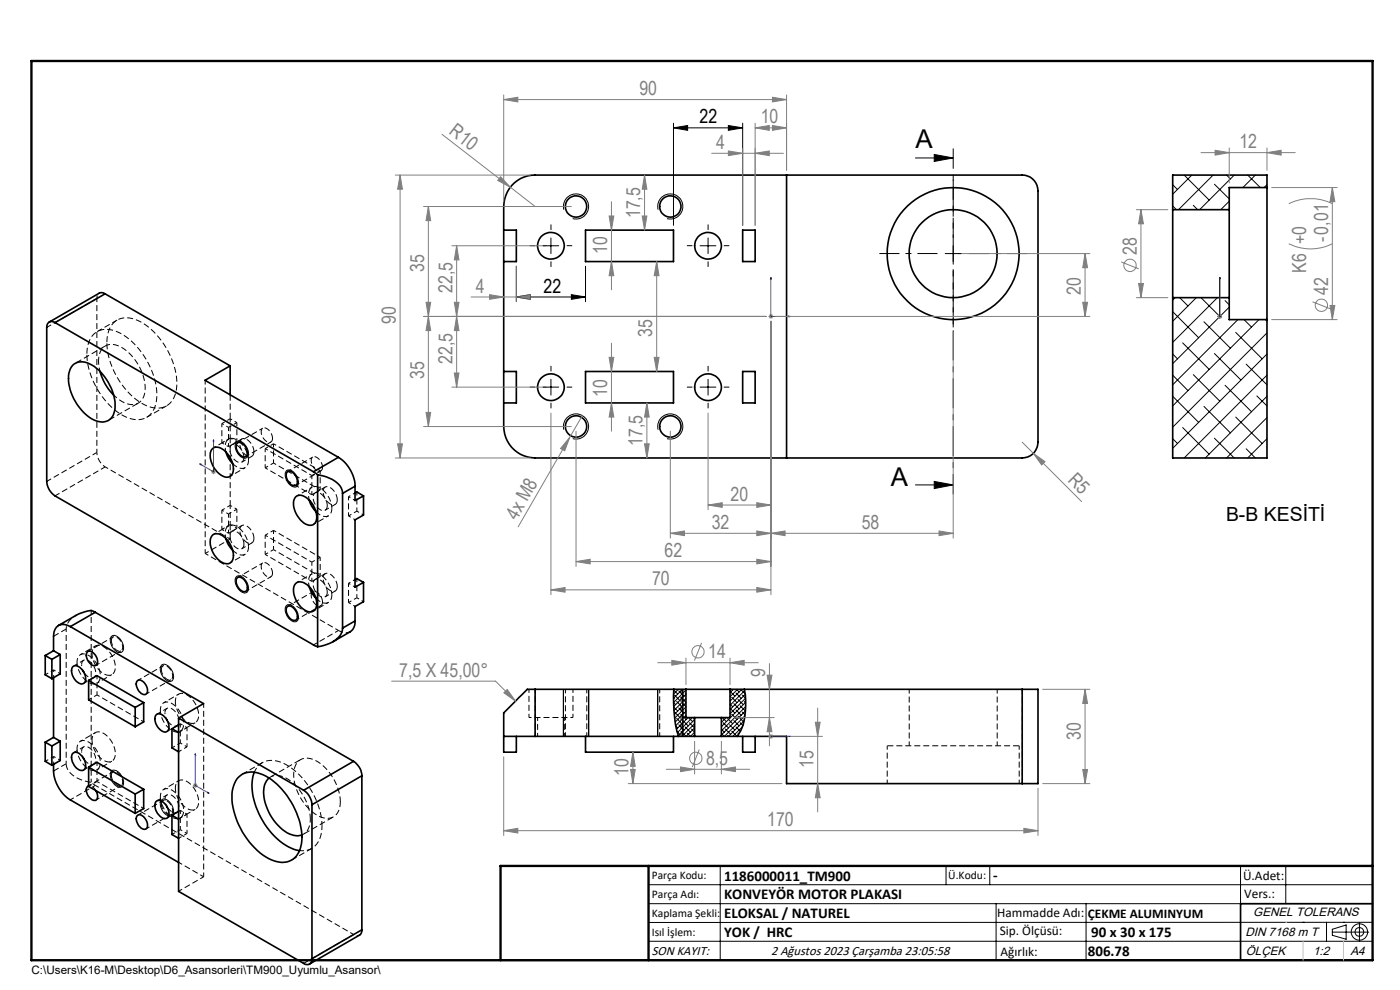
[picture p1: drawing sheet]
<svg xmlns="http://www.w3.org/2000/svg" width="297mm" height="210mm" viewBox="0 0 297 210" stroke-linecap="round" stroke-linejoin="round" font-family="sans-serif">
<path d="M74.3 134l-1.2 .2-1.3-.5M192.9 146.2v12M211.6 158.2v-12M68.3 175.2a16.1 16.1 0 0 0-8.3-13.4 4.2 4.2 0 0 0-5.9 1.8l-.1 .2" fill="none" stroke="#000" stroke-width=".21" stroke-dasharray="1.3 .6" stroke-dashoffset=".3" stroke-linecap="butt"/>
<g fill="none" stroke="#000" stroke-width=".21" stroke-dasharray="1.3 .6" stroke-dashoffset=".4" stroke-linecap="butt">
<path d="M20.9 76.6a3.1 3.1 0 0 1 2.6-3.5 7.2 7.2 0 0 1 5.5 3.7 8.7 8.7 0 0 1 1.4 7.5 2.77 2.77 0 0 1-4.1 1.1l-.9-.6-1.3-1M51.3 93.1l-2.1 1.2M51.3 98l2.1-1.2M52.2 96.8l5.3-3M52.7 97.6a5 5 0 0 0-3.4-4.6 1.51 1.51 0 0 0-1.5 1.9l.1 .9M55.8 90.8l-5.3 3.1M66.4 96.9l-5.3 3.1M43.5 117.4l5.3-3.1M43.5 117.4v-36.7M51.3 111.5l-2.1 1.2M51.3 116.4l2.1-1.2M52.7 116a5 5 0 0 0-3.4-4.6 1.51 1.51 0 0 0-1.5 1.9l.1 .9"/>
<path d="M55.8 119.4l-5.3 3.1M62.8 103l5.3-3.1M69 103.3l-2.1 1.2M69 108.2l2.1-1.2M70.4 107.8a5 5 0 0 0-3.4-4.6 1.51 1.51 0 0 0-1.5 2l.1 .8M19.5 138.6a1.56 1.56 0 0 1 .9-1.7 1.56 1.56 0 0 1 1.9 .5 4.7 4.7 0 0 1 1.9 5.3 1.65 1.65 0 0 1-2.6-.1 5.5 5.5 0 0 1-2.1-4M24 135.1l-5.3 3.1M52.2 125.4l5.3-3.1M62.8 131.5l5.3-3M66.4 125.5l-5.3 3.1M69 121.7l-2.1 1.2M69 126.6l2.1-1.2"/>
<path d="M70.4 126.2a5 5 0 0 0-3.4-4.6 1.51 1.51 0 0 0-1.5 1.9l.1 .9M71.8 133.7l-5.3 3.1M16.3 140.5a1.56 1.56 0 0 1 .9-1.7 1.56 1.56 0 0 1 1.9 .4 4.7 4.7 0 0 1 1.9 5.3 1.65 1.65 0 0 1-2.6 0 5.5 5.5 0 0 1-2.1-4M16.3 158.8a1.56 1.56 0 0 1 .9-1.6 1.56 1.56 0 0 1 1.9 .4 4.7 4.7 0 0 1 1.9 5.3 1.65 1.65 0 0 1-2.6-.1 5.5 5.5 0 0 1-2.1-4M17.8 140.1l-2.2 1.2M17.8 158.4l-2.2 1.3M17.8 145l2.1-1.3M19.5 157a1.56 1.56 0 0 1 .9-1.7 1.56 1.56 0 0 1 1.9 .4 4.7 4.7 0 0 1 1.9 5.3 1.65 1.65 0 0 1-2.6 0 5.5 5.5 0 0 1-2.1-4M20.4 141.1l5.3-3M31 147.2l5.3-3M34 150.7a1.56 1.56 0 0 1 .9-1.7 1.56 1.56 0 0 1 1.8 .4 4.7 4.7 0 0 1 2 5.3 1.65 1.65 0 0 1-2.6 0 5.5 5.5 0 0 1-2.1-4M34.6 141.2l-5.3 3.1"/>
<path d="M35.4 150.3l-2.1 1.2M35.4 155.2l2.2-1.3M37.2 148.8a1.56 1.56 0 0 1 .9-1.6 1.56 1.56 0 0 1 1.8 .4 4.7 4.7 0 0 1 2 5.3 1.65 1.65 0 0 1-2.7-.1 5.5 5.5 0 0 1-2-4M113.6 156.2v-10M120 146.2v10M124.5 156.2v-10M140 146.2v10M144.5 156.2v-10M188.2 158.2v8M14.9 169.7l5.3-3.1M17.8 163.3l2.1-1.2M20.2 166.6l54.8 31.6"/>
<path d="M20.4 169.7l5.3-3.1M24 163.7l-5.3 3.1M31 175.8l5.3-3M34 169a1.56 1.56 0 0 1 .9-1.6 1.56 1.56 0 0 1 1.8 .4 4.7 4.7 0 0 1 2 5.3 1.65 1.65 0 0 1-2.6-.1 5.5 5.5 0 0 1-2.1-4M34.6 169.8l-5.3 3.1M35.4 168.6l-2.1 1.3M35.4 173.5l2.2-1.2M37.2 167.2a1.56 1.56 0 0 1 .9-1.7 1.56 1.56 0 0 1 1.8 .4 4.7 4.7 0 0 1 2 5.3 1.65 1.65 0 0 1-2.7 0 5.5 5.5 0 0 1-2-4M216.2 166.2v-8M37.9 182.9l5.3 3.1M43.2 186l-5.3 3M43.2 186v-36.8"/>
<path d="M63.6 180.4a4 4 0 0 0 4.6-3.9l.1-1.3"/>
</g>
<path d="M24.8 67.9l-4.2 2.4M31.1 88.5l4.2-2.4M48.8 114.3v-3M11.4 135l2.6-1.6M14 162l-2.6 1.5M55.6 161.8l-4.2 2.4M65.8 173.7a10.5 10.5 0 0 0-5.9-9l-1.3-.2-.9 .1-.6 .4M72.2 170.1a10.5 10.5 0 0 0-5.9-9.1 2.8 2.8 0 0 0-4 2.8 10.5 10.5 0 0 0 5.9 9.6 2.8 2.8 0 0 0 4-2.8v-.5M61.9 182.4l4.2-2.4" fill="none" stroke="#000" stroke-width=".21" stroke-dasharray="1.3 .6" stroke-dashoffset=".1" stroke-linecap="butt"/>
<g fill="none" stroke="#000" stroke-width=".21" stroke-dasharray="1.3 .6" stroke-dashoffset=".5" stroke-linecap="butt">
<path d="M21.2 78.8l-.3-2.2M20.5 96v-32.7M47.1 93.9v-4.1M48.5 94.7v-4M48.8 92.9v-4.1M50.2 93.7v-4.1M56.3 95.2v4M58 94.1v4.1M47.1 112.3v-4.1M48.5 113.1v-4.1M48.8 111.3v-4.1M50.2 112.1v-4.1"/>
<path d="M56.3 113.5v4.1M58 112.5v4.1M66.2 105v-4.1M67.9 103.9v-4.1M73.9 105.4v4M75.7 104.3v4.1M66.2 123.3v-4.1M67.9 122.3v-4.1M71.8 133.7l-28.3-16.3M73.9 123.7v4.1M75.7 122.7v4.1M20.6 147.4v-4.1"/>
<path d="M38.3 157.6v-4.1M39.7 158.4v-4.1M112.2 146.2v6M114.1 152.2v4M119.7 156.2v-4M121.6 152.2v-6M19.3 166v-36.5M20.2 166.6l-.9-.6M20.6 165.8v-4.1M38.3 176v-4.1M39.7 176.8v-4.1M64.1 177.1a3.2 3.2 0 0 0 1.7-3.4"/>
</g>
<g fill="none" stroke="#000" stroke-width=".21" stroke-dasharray="1.3 .6" stroke-dashoffset=".2" stroke-linecap="butt">
<path d="M9.9 69.4l10.6-6.1M20.5 96l-10.6 6.1M49.4 98.4a1.99 1.99 0 0 0 2.9 .5l.3-.6 .1-.7M57.8 93a2.2 2.2 0 0 0-1.9-2.2 1.63 1.63 0 0 0 .2 2.4 .91 .91 0 0 0 .8 .6 .91 .91 0 0 0 .9-.5v-.3M68.4 99.1a2.2 2.2 0 0 0-1.9-2.2 1.63 1.63 0 0 0 .2 2.5 .91 .91 0 0 0 .8 .6 .91 .91 0 0 0 .9-.6v-.3M11.7 105.2l10.6-6.2M48.8 107.2v-14.3M49.4 116.7a1.99 1.99 0 0 0 2.9 .6l.3-.6 .1-.7M67.1 108.6a1.99 1.99 0 0 0 2.9 .5l.3-.6 .1-.7M23.6 135.9a.8 .8 0 0 1 .6-.9 .8 .8 0 0 1 .9 .4 1.99 1.99 0 0 1 .6 2.6 1.72 1.72 0 0 1-2-1.5l-.1-.6M57.8 121.6a2.2 2.2 0 0 0-1.9-2.2 1.63 1.63 0 0 0 .2 2.4 .91 .91 0 0 0 .8 .6 .91 .91 0 0 0 .9-.6v-.2M67.1 126.9a1.99 1.99 0 0 0 2.9 .6l.3-.6 .1-.7"/>
<path d="M68.4 127.7a2.2 2.2 0 0 0-1.9-2.2 1.63 1.63 0 0 0 .2 2.4 .91 .91 0 0 0 .8 .6 .91 .91 0 0 0 .9-.5v-.3M34.2 142a.8 .8 0 0 1 .6-.9 .8 .8 0 0 1 .9 .4 1.99 1.99 0 0 1 .6 2.6 1.72 1.72 0 0 1-2-1.5l-.1-.6M216.9 146.2v20M23.6 164.5a.8 .8 0 0 1 .6-.9 .8 .8 0 0 1 .9 .4 1.99 1.99 0 0 1 .6 2.6 1.72 1.72 0 0 1-2-1.5l-.1-.6M34.2 170.6a.8 .8 0 0 1 .6-.9 .8 .8 0 0 1 .9 .4 1.99 1.99 0 0 1 .6 2.6 1.72 1.72 0 0 1-2-1.5l-.1-.6M75 198.2l-10.6 6.2"/>
</g>
<g fill="none" stroke="#000" stroke-width=".21" stroke-dasharray="1.3 .6" stroke-dashoffset=".7" stroke-linecap="butt">
<path d="M20.5 63.3l.2-.6 .4-.5M22.3 99a3.9 3.9 0 0 1-1.8-3M48.5 93.1l-3.2 1.9M48.5 111.5l-3.2 1.9M48.8 101l3.2-1.8M48.8 119.4l3.2-1.8M66.2 103.3l-3.2 1.9M66.5 111.2l3.2-1.8M14 133.4a3.6 3.6 0 0 1 2.1-2.9M20.2 137l-3.1 1.9M66.2 121.7l-3.2 1.9M66.5 129.6l3.2-1.8"/>
<path d="M17.7 142.4l-.4-1.4M20.2 155.4l-3.1 1.8M20.6 144.9l3.1-1.8M35.4 152.6l-.4-1.4M37.9 147.2l-3.2 1.9M38.2 155.1l3.2-1.8M112.2 152.2h9.4M17.7 160.8l-.4-1.4M20.6 163.3l3.1-1.8M35.4 171l-.4-1.4M37.9 165.6l-3.2 1.8M38.2 173.5l3.2-1.8"/>
<path d="M76.3 198.4l-.7 .1-.6-.3"/>
</g>
<g fill="none" stroke="#000" stroke-width=".21" stroke-dasharray="1.3 .6" stroke-dashoffset=".8" stroke-linecap="butt">
<path d="M47.1 89.8l1.4 .9M48.5 94.7l-1.4-.8M48.8 88.8l1.4 .8M50.2 93.7l-1.4-.8M47.1 108.2l1.4 .8M48.5 113.1l-1.4-.8M48.8 107.2l1.4 .8M50.2 112.1l-1.4-.8M73.9 105.4l1.5-.9M73.9 105.4l1.5 .8M75.4 110.3l-1.5-.9M77.1 109.2l-1.4-.8"/>
<path d="M73.9 123.7l1.5-.8M73.9 123.7l1.5 .8M75.4 128.6l-1.5-.8M77.1 127.6l-1.4-.8M11.4 142.1v1.6M11.4 142.1l1.4 .8M38.3 157.6l1.4 .8M39.7 154.3l-1.4-.8M11.4 160.5l1.4 .8M11.4 160.5v1.6M38.3 176l1.4 .8M39.7 172.7l-1.4-.8"/>
</g>
<g fill="none" stroke="#000" stroke-width=".21" stroke-dasharray="1.3 .6" stroke-dashoffset=".6" stroke-linecap="butt">
<path d="M48.5 90.7l1.7-1.1M48.5 94.7l1.7-1M48.8 88.8l-1.7 1M48.8 92.9l-1.7 1M56.3 95.2l1.7-1.1M56.3 95.2l9.9 5.7M56.3 99.2l1.7-1M58 94.1l9.9 5.7M48.5 109l1.7-1M48.5 113.1l1.7-1M48.8 114.3l-26.5-15.3M48.8 107.2l-1.7 1"/>
<path d="M48.8 111.3l-1.7 1M56.3 113.5l1.7-1M56.3 113.5l9.9 5.7M56.3 117.6l1.7-1M58 112.5l9.9 5.7M66.2 100.9l1.7-1.1M66.2 105l1.7-1.1M66.2 105l-9.9-5.8M66.2 119.2l1.7-1M67.9 103.9l-9.9-5.7M73.9 109.4l1.8-1M14 133.4v28.6"/>
<path d="M66.2 123.3l1.7-1M66.2 123.3l-9.9-5.7M67.9 122.3l-9.9-5.7M73.9 127.8l1.8-1M9.6 143.1l1.8-1M20.6 147.4l9.9 5.7M20.6 147.4l-1.8 1M37.9 155.4l1.8-1.1M37.9 159.4l1.8-1M38.3 157.6l-1.8 1M9.6 161.5l1.8-1M20.6 165.8l9.9 5.7"/>
<path d="M20.6 165.8l-1.8 1M37.9 177.8l1.8-1M37.9 173.7l1.8-1M38.3 176l-1.8 1"/>
</g>
<path d="M18.8 166.7a1.64 1.64 0 0 1 1.5 1" fill="none" stroke="#000" stroke-width=".21" stroke-dasharray="1.3 .6" stroke-dashoffset="1" stroke-linecap="butt"/>
<path d="M48.8 88.8v-5.1M51.8 97a2.8 2.8 0 0 0-2.4-2.8 1.31 1.31 0 0 0-.5 1.9 2.39 2.39 0 0 0 2.3 2l.3-.3 .3-.8M53.9 95.8a.99 .99 0 0 1-.7 1.1 .99 .99 0 0 1-1.2-.5 2.69 2.69 0 0 1-.8-3.2 1.39 1.39 0 0 1 1.9 .6l.6 1 .2 1M51.8 115.4a2.8 2.8 0 0 0-2.4-2.8 1.31 1.31 0 0 0-.5 1.9 2.39 2.39 0 0 0 2.3 1.9l.3-.2 .3-.8M53.9 114.2a.99 .99 0 0 1-.7 1.1 .99 .99 0 0 1-1.2-.5 2.69 2.69 0 0 1-.8-3.2 1.39 1.39 0 0 1 1.9 .6l.6 1 .2 1M69.4 107.2a2.8 2.8 0 0 0-2.3-2.7 1.31 1.31 0 0 0-.5 1.9 2.39 2.39 0 0 0 2.3 1.9l.3-.3 .2-.8M71.5 106a.99 .99 0 0 1-.6 1.1 .99 .99 0 0 1-1.2-.4 2.69 2.69 0 0 1-.9-3.3 1.39 1.39 0 0 1 2 .6l.5 1 .2 1M69.4 125.6a2.8 2.8 0 0 0-2.3-2.8 1.31 1.31 0 0 0-.5 1.9 2.39 2.39 0 0 0 2.3 2l.3-.3 .2-.8M71.5 124.4a.99 .99 0 0 1-.6 1.1 .99 .99 0 0 1-1.2-.5 2.69 2.69 0 0 1-.9-3.2 1.39 1.39 0 0 1 2 .6l.5 1 .2 1M38.3 153.5l-.4 .2M216.2 158.2h-28M38.3 171.9l-.4 .2" fill="none" stroke="#000" stroke-width=".21" stroke-dasharray="1.3 .6" stroke-linecap="butt"/>
<path d="M18.4 75.2a5 5 0 0 1 2.8-5.1 7.1 7.1 0 0 1 6.7 2.3 15.9 15.9 0 0 1 5.3 12.6 4.2 4.2 0 0 1-6.5 3.5 16.1 16.1 0 0 1-8.3-13.3M22.7 72.7a5 5 0 0 1 2.7-5.1 7.1 7.1 0 0 1 6.8 2.3 15.9 15.9 0 0 1 5.2 12.7 4.2 4.2 0 0 1-6.4 3.4 16.1 16.1 0 0 1-8.3-13.3M17.3 141a.99 .99 0 0 1 .7-1 .99 .99 0 0 1 1.1 .4 2.69 2.69 0 0 1 .9 3.2 1.66 1.66 0 0 1-2.2-1M17.3 159.4a.99 .99 0 0 1 .7-1.1 .99 .99 0 0 1 1.1 .5 2.69 2.69 0 0 1 .9 3.2 1.66 1.66 0 0 1-2.2-1M35 151.2a.99 .99 0 0 1 .6-1 .99 .99 0 0 1 1.2 .4 2.69 2.69 0 0 1 .9 3.2 1.66 1.66 0 0 1-2.2-1M19.3 166a6.3 6.3 0 0 1-5.1-3.2l-.2-.8M35 169.6a.99 .99 0 0 1 .6-1.1 .99 .99 0 0 1 1.2 .5 2.69 2.69 0 0 1 .9 3.2 1.66 1.66 0 0 1-2.2-1" fill="none" stroke="#000" stroke-width=".21" stroke-dasharray="1.3 .6" stroke-dashoffset="-.1" stroke-linecap="butt"/>
<path d="M22.4 73.4l-6.4 3.7M23 89.2l6.4-3.7M63.8 161.1l-6.4 3.7M64.4 176.9l6.3-3.6" fill="none" stroke="#000" stroke-width=".21" stroke-dasharray="1.3 .6" stroke-dashoffset="-.2" stroke-linecap="butt"/>
<g fill="none" stroke="#000" stroke-width=".35">
<path d="M108.5 39.4a6.5 6.5 0 0 1 5-2.3h103.4a3.3 3.3 0 0 1 3.3 3.4v53.3a3.3 3.3 0 0 1-3.3 3.3h-103.4a6.7 6.7 0 0 1-6.6-6.6v-46.7a7.1 7.1 0 0 1 1.6-4.4zM166.9 37.1v60M268.8 39.8v28M268.8 39.8v-2.7h-20v7.4M268.8 39.8h-8v4.7M106.9 48.8h2.6v6.7h-2.6M124.2 48.8h18.7v6.7h-18.7zM157.6 48.8h2.6v6.7h-2.6zM248.8 44.5v18.6M248.8 44.5h12M260.8 44.5v18.6M11.7 68.4a1.08 1.08 0 0 0-1.3-.1 1.08 1.08 0 0 0-.5 1.2v32.6a4 4 0 0 0 1.8 3.1l55 31.7 .7 .3"/>
<path d="M11.7 68.4l54.8 31.7M15.3 77.6a3.2 3.2 0 0 1 4.2-.2 10.7 10.7 0 0 1 4.8 9.7 2.8 2.8 0 0 1-4.3 2 10.6 10.6 0 0 1-5.4-9.9l.3-.9zM21.2 78.8a11.6 11.6 0 0 0 2.9 5M22.3 62.3l-.6-.2h-.5l-10.8 6.2M22.3 62.3l-10.6 6.1M22.3 62.3l26.5 15.3M48.8 77.6l-5.3 3.1 28.3 16.3M48.8 77.6v6.1M106.9 78.8h2.6v6.7h-2.6M124.2 78.8h18.7v6.7h-18.7zM157.6 78.8h2.6v6.7h-2.6zM248.8 63.1v34h20v-29.3"/>
<path d="M248.8 63.1h12M260.8 63.1v4.7h8M45 95.2a1.83 1.83 0 0 1 2.5 .3 5 5 0 0 1 1.8 5 1.55 1.55 0 0 1-2.5 .2 4.8 4.8 0 0 1-1.9-5.3zM47.9 95.8l.5 1.3 1 1.3M50.4 93.9a1.74 1.74 0 0 1 2 1.6 .89 .89 0 0 1 0 1 .89 .89 0 0 1-.9 .4 2.34 2.34 0 0 1-1.3-2.8zM71.8 97a7.7 7.7 0 0 1 3.5 6.1M71.8 97l-5.3 3.1M45 113.6a2.01 2.01 0 0 1 2.8 .5 4.7 4.7 0 0 1 1.5 4.8 1.75 1.75 0 0 1-2.8-.1 5 5 0 0 1-1.8-4.7zM47.9 114.2l.5 1.3 1 1.3M60.9 100.2a1.07 1.07 0 0 1 1.6 .5 1.73 1.73 0 0 1 .2 2.3 1.89 1.89 0 0 1-2-2zM62.7 105.4a1.79 1.79 0 0 1 2.5 .3 4.9 4.9 0 0 1 1.8 5 1.7 1.7 0 0 1-2.9 0 4.9 4.9 0 0 1-1.7-4.8zM65.6 106l.5 1.3 1 1.3"/>
<path d="M66.5 100.1l.9 .6M67.4 100.7a6.3 6.3 0 0 1 5.1 3.1l.2 .9M67.4 100.7v36.5M72.7 104.7v28.5M75.3 103.1l-2.6 1.6M75.3 103.1v3.1l1.8-1M75.3 104.6l.4-.3 1.4 .9M77.1 105.2v4l-1.8 1.1v14.3l1.8-1.1M9.6 139.1v4l1.4 .9M9.6 139.1l1.4 .8M11 139.9v4.1M11.4 138l1.4 .8"/>
<path d="M11.4 138l-1.8 1.1M12.8 138.8v4.1l-1.8 1.1M12.8 138.8l-1.8 1.1M14.9 132.9a2.12 2.12 0 0 0-3.4 1.1l-.1 4M14.9 132.9l28.3 16.4-5.3 3M18.5 138.3a1.19 1.19 0 0 1 1.7 .7 1.72 1.72 0 0 1 .2 2.1 1.85 1.85 0 0 1-2.1-1.8v-.6zM20.2 129.9l-.6-.3a5.3 5.3 0 0 0-3.5 1l-3.7 2.1M20.2 129.9l-5.3 3M20.2 129.9l54.8 31.6M50.4 122.5a1.74 1.74 0 0 1 2 1.5 .88 .88 0 0 1 0 1.1 .88 .88 0 0 1-.9 .3 2.34 2.34 0 0 1-1.3-2.7zM60.9 128.8l.1-.2a1.36 1.36 0 0 1 1.7 1 1.31 1.31 0 0 1-.2 2 2.17 2.17 0 0 1-1.6-2.8zM62.7 123.8a1.83 1.83 0 0 1 2.5 .2 5 5 0 0 1 1.8 5.1 1.55 1.55 0 0 1-2.5 .2 4.8 4.8 0 0 1-2-5.3z"/>
<path d="M65.6 124.4l.5 1.3 1 1.3M72.7 133.2a4.2 4.2 0 0 1-3.3 3.5l-2 .5M75.3 131.7l-.1 .9-.5 1.1-4.1 2.4M75.3 131.7l-2.6 1.5M75.3 122.9l.4-.2 1.4 .8M77.1 123.5v4.1l-1.8 1v3.1M9.6 157.4v4.1l1.4 .8M9.6 157.4l1.4 .8M11 158.2v4.1M11.4 156.4l1.4 .8M11.4 143.7v12.7M11.4 156.4l-1.8 1"/>
<path d="M12.8 157.2v4.1l-1.8 1M12.8 157.2l-1.8 1M15.4 159.9a1.22 1.22 0 0 1 1.9 .4 2.41 2.41 0 0 1 .6 2.9 1.7 1.7 0 0 1-2.3-1.2l-.4-1.4zM15.4 141.5a1.22 1.22 0 0 1 1.9 .4 2.41 2.41 0 0 1 .6 2.9 1.38 1.38 0 0 1-2-.6 2.7 2.7 0 0 1-.5-2.7zM17.7 142.4l.1 .2M18.8 144.3l1.8-1 9.9 5.7M18.8 144.3l9.9 5.8M18.8 144.3v4.1l9.9 5.8M28.7 150.1v4.1M29.1 144.4a1.21 1.21 0 0 1 1.7 .7 1.52 1.52 0 0 1 0 2.2 2.09 2.09 0 0 1-1.7-2.9zM30.5 149v4.1l-1.8 1.1M30.5 149l-1.8 1.1"/>
<path d="M33.1 151.7a1.36 1.36 0 0 1 2.1 .7 2.05 2.05 0 0 1 .2 2.8 1.88 1.88 0 0 1-2.2-1.4l-.4-1.3zM35.3 152.6l.2 .3M36.5 154.6l1.4 .8M36.5 154.6v4l1.4 .9M37.9 152.3v36.8l26.5 15.3a1.06 1.06 0 0 0 1.3 .1 1.06 1.06 0 0 0 .5-1.1M37.9 152.3l26.5 15.3M37.9 153.8l-1.4 .8M106.9 156.2h6.6M113.5 146.2h-1.6l-5 5v8.4h2.6v-3.4M113.5 156.2h33.9M113.5 146.2h32M113.5 146.2v10"/>
<path d="M124.2 156.2v3.4h18.7v-3.4M142.9 146.2l.1 4.5a18 18 0 0 0 1 5.5M145.5 146.2h9.4M145.5 146.2v6h1.9M147.4 152.2h5.6M147.4 156.2h5.6M147.4 152.2v4M153 156.2h13.9v10h50M153 152.2v4M154.9 146.2h62M154.9 146.2v6h-1.9M157.6 156.2v3.4h2.6v-3.4"/>
<path d="M157.9 146.2a16.1 16.1 0 0 1-.8 8.8l-.7 1.2M216.9 146.2h3.3v20h-3.3M216.9 146.2v20M11.4 162.1a8 8 0 0 0 3.5 7.6l23 13.2M17.7 160.8l.1 .2M18.8 166.7a1.5 1.5 0 0 0 .1 2.3 1.11 1.11 0 0 0 1.7 .5l.1-.7-.4-1.1M18.8 162.7l1.8-1 9.9 5.7M18.8 162.7v4.1l9.9 5.7M18.8 162.7l9.9 5.7M28.7 168.4v4.1M29.1 173a1.21 1.21 0 0 1 1.7 .7 1.52 1.52 0 0 1 0 2.2 2.09 2.09 0 0 1-1.7-2.9zM30.5 167.4v4.1l-1.8 1"/>
<path d="M30.5 167.4l-1.8 1M33.1 170.1a1.22 1.22 0 0 1 1.8 .4 2.45 2.45 0 0 1 .7 3 1.39 1.39 0 0 1-1.9-.7 2.62 2.62 0 0 1-.6-2.7zM35.3 171l.2 .2M36.5 172.9v4.1l1.4 .8M36.5 172.9l1.4 .9M37.9 172.1l-1.4 .8M50.7 164.8a4.5 4.5 0 0 1 5-.5 16.1 16.1 0 0 1 8.3 11.9 6.5 6.5 0 0 1-1.8 6 4.8 4.8 0 0 1-5.3-.1 16.1 16.1 0 0 1-7.7-13.7l.6-2.4zM53.9 163.8a12.1 12.1 0 0 0 1.4 9.6 13.6 13.6 0 0 0 7.6 6.9l.6 .1M57.1 165.1a4.2 4.2 0 0 0-1.1 4.1 10.4 10.4 0 0 0 5.8 7.9l1.4 .2 .8-.2M64.4 167.6a3.9 3.9 0 0 1 1.8 3.1M66.2 170.7v32.7M75 161.5a3.9 3.9 0 0 1 1.8 3.1"/>
<path d="M75 161.5l-10.6 6.1M76.8 164.6l-10.6 6.1M76.8 164.6v32.6M76.8 197.2l-.2 .9-.3 .3-10.6 6.1M76.8 197.2l-10.6 6.2M291.2 191.7h-28v12M106.2 203.7h185"/>
<circle cx="116.9" cy="52.1" r="2.84"/>
<circle cx="122.2" cy="43.8" r="2.26"/>
<circle cx="142.2" cy="43.8" r="2.26"/>
<circle cx="150.2" cy="52.1" r="2.84"/>
<circle cx="202.2" cy="53.8" r="9.3"/>
<circle cx="202.2" cy="53.8" r="14"/>
<circle cx="116.9" cy="82.1" r="2.84"/>
<circle cx="122.2" cy="90.5" r="2.25"/>
<circle cx="142.2" cy="90.5" r="2.25"/>
<circle cx="150.2" cy="82.1" r="2.84"/>
</g>
<g fill="none" stroke="#000" stroke-width=".21">
<path d="M142.9 27.1l3-.5v1zM142.9 26.1v21.7M142.9 27.1h14.7M154.5 26.6l3.1 .5-3.1 .5zM157.6 26.1v21.7M194.2 33.5h8M198.2 32.8l4 .7-4 .7zM248.8 39.2l1 1M251.2 37.1l5.3 5.3M252.8 37.1l-4 4.1M257.4 37.1l-7.4 7.4M257.6 39.1l3.2 3.1"/>
<path d="M260.2 37.1l.8 .9M261.8 37.1l-7.3 7.4M264.7 37.1l2.7 2.7M266.3 37.1l-2.6 2.7M268.8 39.2l-.7 .6M109.5 56.5v7.5M115.2 52.1h3.3M116.9 50.5v3.3M119.6 44.5a2.67 2.67 0 0 1 2.4-3.3 2.67 2.67 0 0 1 2.9 2.9 2.67 2.67 0 0 1-3.4 2.3M124.2 56.5v7.5M139.6 44.5a2.67 2.67 0 0 1 2.4-3.3 2.67 2.67 0 0 1 2.9 2.9 2.67 2.67 0 0 1-3.4 2.3M148.5 52.1h3.4"/>
<path d="M150.2 50.5v3.3M200.5 53.8h3.4M202.2 52.1v3.4M248.8 43.7l.8 .8M253.2 43.6l.9 .9M260.8 42.7l-1.8 1.8M109.5 63l3-.5v1zM109.5 63h14.7M121.2 62.5l3 .5-3 .5zM248.8 79.6l3.2 3.3M248.8 75.1l1 1M248.8 66.1l5.5 5.5"/>
<path d="M249.3 63.1l-.5 .6M250.3 63.1l1.7 1.8M250.9 72.7l5.6 5.6M253.2 79.5l5.6 5.6M253.8 63.1l-5 5M254.8 63.1l4 4M255.4 68.3l5.6 5.6M257.6 75l5.6 5.6M258.3 63.1l-9.5 9.5M259.9 63.8l.9 .9M260.8 65.1l-12 12M262.1 70.5l5.7 5.6"/>
<path d="M262.6 67.8l-13.8 13.8M263.9 67.8l1.6 1.6M264.4 77.2l4.4 4.4M267.1 67.8l-18.3 18.3M268.4 67.8l.4 .3M268.8 70.6l-20 20M268.8 75.1l-20 20M268.8 79.6l-17.6 17.5M50.2 93.7a1.52 1.52 0 0 1 2 1 1.63 1.63 0 0 1-.1 2.5 2.53 2.53 0 0 1-2-3.4zM60.7 99.9a1.3 1.3 0 0 1 2 .7 1.82 1.82 0 0 1 .1 2.7 2.5 2.5 0 0 1-2.3-3zM115.2 82.1h3.3M116.9 80.5v3.3"/>
<path d="M119.6 91.1a2.67 2.67 0 0 1 2.4-3.3 2.67 2.67 0 0 1 2.9 2.9 2.67 2.67 0 0 1-3.4 2.4M139.6 91.1a2.67 2.67 0 0 1 2.4-3.3 2.67 2.67 0 0 1 2.9 2.9 2.67 2.67 0 0 1-3.4 2.4M148.5 82.1h3.4M150.2 80.5v3.3M248.8 93.1l1 1M248.8 84.1l5.5 5.5M250.9 90.7l5.6 5.6M255.4 86.2l5.6 5.6M257.6 92.9l4.2 4.2M259.9 81.7l5.6 5.6M262.1 88.5l5.7 5.6M264.4 95.2l1.9 1.9"/>
<path d="M266.6 84l2.2 2.1M268.8 84.1l-13.1 13M268.8 88.6l-8.6 8.5M268.8 93.1l-4.1 4M194.2 102.9h8M198.2 102.1l4 .8-4 .7zM23.6 135a1.17 1.17 0 0 1 1.8 .4 2.31 2.31 0 0 1 .5 2.8 1.53 1.53 0 0 1-2-.9l-.5-1.1v-.8zM50.2 122.3a1.66 1.66 0 0 1 2.1 1.1 1.63 1.63 0 0 1-.1 2.3 2.4 2.4 0 0 1-2.3-2.3l.1-.8zM60.7 128.5a1.3 1.3 0 0 1 2 .7 1.82 1.82 0 0 1 .1 2.7 2.4 2.4 0 0 1-2.3-2.4zM34.3 141.1a1.66 1.66 0 0 1 2.1 1.1 1.62 1.62 0 0 1-.1 2.3 2.4 2.4 0 0 1-2.3-2.3l.1-.8zM119.5 146.2v10M124.9 146.2v10"/>
<path d="M139.5 146.2v10M142.9 148.1h.1M142.9 146.4l.9 .8M142.9 150l.9 .8M143.1 151.1l1.1 1.1M143.1 147.5l1.1 1.1M143.2 152.9l.1 .2M143.5 152.4l1.2 1.1M143.5 148.8l1.2 1.1M143.6 155.1l.6 .7M143.9 146.2l-1 1M144 153.7l1.1 1.2"/>
<path d="M144 150.2l1.1 1.1M144 146.6l1.1 1.1M144.5 151.5l1.1 1.1M144.5 147.9l1 1.1M144.6 146.2l.1 .1M144.8 146.2l-1.9 1.9M144.9 146.2v10M144.9 152.9l1.1 1.1M144.9 149.3l.6 .6M145.3 154.2l1.2 1.1M145.3 150.6l.2 .2M145.3 147l.2 .2"/>
<path d="M145.5 146.2v.1M145.5 146.4l-2.6 2.6 .4 .5M145.5 147.3l-2.6 2.6M145.5 148.2l-2.5 2.5M145.5 149.1l-2.4 2.4M145.5 150l-2.4 2.4M145.5 150.9l-2.3 2.3M145.5 151.8l-2.2 2.1 .5 .5M146 152.2l-2.5 2.5M146.1 152.2l.8 .9M146.3 153.3l1.1 1.1-1.8 1.8-1.1-1.1M146.7 154.6l.7 .7-.9 .9-.7-.7"/>
<path d="M146.9 152.2l-3.2 3.2M147.1 156l.3 .2M147.1 152.4l.3 .2M147.4 152.6l-3.5 3.5M147.4 153.5l-2.7 2.7M153 153.8l.2 .2M153 154.7l.7 .6M153.2 152.2l-.2 .2M153.2 152.2l.9 .9M153.4 153.3l1.2 1.1M153.9 154.6l1.1 1.2M154.1 152.2l-1.1 1"/>
<path d="M154.3 152.4l1.1 1.1M154.8 153.7l1.1 1.2M154.9 152l.1 .2M154.9 150.2l1 1.1M154.9 149.4l.5 .5M154.9 148.4l.1 .2M154.9 146.6l1 1.1M155.2 155.1l1.2 1.1 .1-.1M155.2 151.5l1.2 1.1M155.2 147.9l1.2 1.1M155.3 146.2l.1 .1M155.6 146.2l-.7 .7"/>
<path d="M155.7 152.9l1.1 1.1M155.7 149.3l1.1 1.1M156.1 154.2l1 .9M156.1 150.6l1.1 1.1M156.1 147l1.1 1.1M156.2 146.2l.6 .6M156.5 146.2l-1.6 1.6M156.6 155.5l.1 .2M156.6 151.9l1.1 1.2M156.6 148.4l1.1 1.1M157 153.3l.6 .6M157 149.7l1.1 1.1"/>
<path d="M157.1 146.2l1 1M157.4 146.2l-2.5 2.5M157.5 151.1l.5 .6M157.5 147.5l.7 .7M157.5 154.2l-2.1 2M157.9 152.9l-3.3 3.3-.3-.2M157.9 152.4h.1M157.9 148.8l.3 .3M158 146.5l-3.1 3.1M158 151.8l-4.3 4.4-.7-.6M158.1 147.3l-3.2 3.2M158.1 150.8l-5.1 5.1"/>
<path d="M158.2 148.1l-3.3 3.3M158.2 149l-5.2 5.2M158.2 149.9l-5.2 5.1M23.6 163.6a1.45 1.45 0 0 1 2.1 .9 1.63 1.63 0 0 1-.1 2.5 2.55 2.55 0 0 1-2-3.4zM34.2 169.7a1.35 1.35 0 0 1 2 .7 1.84 1.84 0 0 1 .1 2.7 2.22 2.22 0 0 1-2.2-2l-.1-.9zM137.6 187.7h153.6M137.6 191.7h153.6M137.6 199.7h153.6M152.8 183.7v20M200.7 183.7v4M210 183.7v4M211.3 191.7v12"/>
<path d="M230.4 191.7v12M263.2 183.7v20M272.8 183.7v8M276.4 195.6h.1M281.4 195.6v4.1M282.6 197.7h7.8M282.6 197.1l3-.9v3l-3-.8zM285 195.6h.1M288.4 195.8v3.8M291.2 195.6l-153.6 .1"/>
<circle cx="288.4" cy="197.7" r="1.74"/>
<circle cx="288.4" cy="197.7" r=".93"/>
</g>
<g fill="none" stroke="#808080" stroke-width=".21">
<path d="M83.9 37.1h28.6M84.9 37.1l.5 3h-1.1zM84.9 37.1v60M93.8 28.5l19.7 15.3M106.2 37.5l2.1 2.2-2.7-1.4zM106.9 21.1l3-.5v1zM106.9 20.1v22.7M106.9 21.1h60M136.7 37.1l.5 3h-1zM136.7 37.1v11.7M151 32.5h15.2M154.5 32l3.1 .5-3.1 .5z"/>
<path d="M157.6 31.5v16.3M160.2 32.5l3-.5v1zM160.2 27.1l3-.5v1zM160.2 26.1v21.7M160.2 27.1h6.7M163.9 20.6l3 .5-3 .5zM163.9 26.6l3 .5-3 .5zM166.9 20.1v16M254.8 32.4h20M257.8 31.9l3 .5-3 .5zM260.8 31.4v7.4M268.8 32.4l3-.5v1z"/>
<path d="M268.8 31.4v4.7M269.8 39.8h13.9M282.6 39.8l.6 3h-1zM282.6 39.8v28M89.9 43.8h31.3M90.9 43.8l.5 3h-1zM90.9 43.8v46.7M95.8 52.1h20.1M96.9 52.1l.5 3h-1zM96.9 52.1v30M109.5 56.5v7.5M129.2 45.8h1l-.5 3z"/>
<path d="M129.7 55.5l.5 3h-1zM129.7 42.8v18.7M136.2 45.8h1l-.5 3zM139.3 55.5l.5 3h-1zM139.3 55.5v23.3M203.2 53.8h28M230.2 53.8l.5 3h-1zM230.2 53.8v13.3M237.8 55.6l3.8 1.4M241.1 44.5h6.7M242 44.5l.6 3h-1.1zM242 44.5v18.6"/>
<path d="M273.4 51.7a10.3 10.3 0 0 0 9.2 0M273.4 43.2a10.6 10.6 0 0 1 9.2 0M89.9 67.1h72.6M90.4 64.1h1l-.5 3zM90.9 67.1l.5 3h-1zM96.4 64.1h1l-.5 3zM96.4 79.1h1l-.5 3zM96.9 67.1l.5 3h-1zM99.9 63h15.6M103.9 62.5l3 .5-3 .5zM109.5 63l3-.5v1zM129.2 75.8h1l-.5 3z"/>
<path d="M129.7 72.8v18.7M138.8 75.8h1l-.5 3zM163 67.1h1M163.2 66.8l.7 .7M163.5 68.1v58M163.5 66.6v1M163.9 66.8l-.7 .7M164.5 67.1h66.7M202.2 70.5v43.7M229.7 64.1h1l-.5 3zM241.1 63.1h6.7M241.5 60.1h1.1l-.6 3z"/>
<path d="M258.3 67.1h1M258.4 66.8l.7 .7M258.8 66.6v1M259.1 66.8l-.7 .7M269.8 67.8h13.9M278.4 64l3.8 1.5M282.2 64.8h1l-.6 3zM44.9 99.7l.7 .7M45.3 99.6v1M45.6 99.7l-.7 .7M83.9 97.1h28.6M84.3 94.1h1.1l-.5 3z"/>
<path d="M89.9 90.5h31.3M90.4 87.5h1l-.5 3zM95.8 82.1h20.1M116.9 87.6v38.5M120.9 92.8l-1.1 2.8-.9-.5zM120.9 92.8l-11 19M122.2 91.5v28.6M123.5 88.2l-2.6 4.6M129.7 85.5l.5 3h-1zM136.7 94.1h1l-.5 3zM137.2 85.5l.5 3h-1zM137.2 85.5v11.6"/>
<path d="M142.2 91.5v22.7M150.2 87.6v20.5M216.9 93.8l12.5 12.6M219.2 96.2l2.5 1.7-.7 .7zM44.8 100.1h1M122.2 119.1l3-.5v1zM122.2 119.1h41.3M142.2 113.1l3-.5v1zM142.2 113.1h60M150.2 107.1l3-.5v1zM150.2 107.1h13.3M160.5 106.6l3 .5-3 .5z"/>
<path d="M160.5 112.6l3 .5-3 .5zM160.5 118.6l3 .5-3 .5zM163.5 113.1l3-.5v1zM199.2 112.6l3 .5-3 .5zM116.9 125.1l3-.5v1zM116.9 125.1h46.6M145.5 139.6v5.6M148.8 136.4l-1.5 3.7M154.9 139.6v5.6M160.5 124.6l3 .5-3 .5zM83.1 144.5h22l4.3 4.2M106.9 147l.7-.7 1.8 2.4z"/>
<path d="M134.3 159.6l.5 3h-1zM134.3 159.6v6.6M139.5 140.6h21.4M142.5 140.1l3 .5-3 .5zM147.4 157.2v7M148.3 159l-1.4 3.7M153 157.2v7M154.9 140.6l3-.5v1zM155.9 152.2h8.4M162.7 143.2h1.1l-.6 3zM163 156.2h1M163.2 155.8l.7 .8"/>
<path d="M163.2 152.2l.6 3h-1.1zM163.2 140.7v17.5M163.5 155.7v1M163.9 155.8l-.7 .8M167.9 156.2h6.6M173 153.2h1l-.5 3zM173.5 150.2v22M221.2 146.2h10M230.2 146.2l.5 3h-1zM230.2 146.2v20M40.9 166.6h1M41.1 166.3l.7 .7"/>
<path d="M41.4 166.1v1M41.8 166.3l-.7 .7M106.9 176.2l3-.5v1zM106.9 160.5v16.7M106.9 176.2h113.3M133.3 166.2h32.6M133.8 163.2h1l-.5 3zM141.4 163.2h17.6M144.4 162.7l3 .5-3 .5zM153 163.2l3-.5v1zM173.5 166.2l.5 3h-1zM217.2 175.7l3 .5-3 .5z"/>
<path d="M220.2 167.2v10M221.2 166.2h10M229.7 163.2h1l-.5 3z"/>
<circle cx="239.7" cy="56.3" r="1.31"/>
<circle cx="280.3" cy="64.8" r="1.3"/>
<circle cx="148.1" cy="138.3" r="1.3"/>
<circle cx="147.6" cy="160.8" r="1.31"/>
</g>
<g fill="none" stroke="#00f" stroke-width=".21">
<path d="M163.5 58.8l.2 .4h-.3zM163.5 58.8v8.3h4.2M258.8 58.8v.4v-.4M258.8 58.8v8.3M167.3 67l.4 .1-.4 .1zM258.8 67v.2zM258.8 67.1h.1M42.3 98.4l.4 .1v.1zM45.3 93.3v6.8l-3-1.7M45.3 93.3l.1 .4-.2-.1zM41.4 159.8v6.8l3 1.7M41.4 159.8l.1 .4-.2-.1z"/>
<path d="M163.4 156.2h.3zM163.5 156.2h.1M163.5 156.2h4.2M167.7 156.2h-.4h.4M44.1 168.1l.3 .2-.3-.1z"/>
</g>
<path d="M202.2 104.9v-73.4" fill="none" stroke="#000" stroke-width=".21" stroke-dasharray="6.3 1.3 1.3 1.3" stroke-dashoffset="2.1" stroke-linecap="butt"/>
<g fill="none" stroke="#000" stroke-width=".21" stroke-dasharray="15.2 1.3 1.3 1.3" stroke-linecap="butt">
<path d="M113.6 52.1h-1.2M116.9 48.8v-1.2M116.9 55.4v1.2M120.2 52.1h1.2M146.9 52.1h-1.2M150.2 48.8v-1.2M150.2 55.4v1.2M153.6 52.1h1.1M116.9 78.8v-1.2M150.2 78.8v-1.2M113.6 82.1h-1.2M116.9 85.4v1.2"/>
<path d="M120.2 82.1h1.2M146.9 82.1h-1.2M150.2 85.4v1.2M153.6 82.1h1.1"/>
</g>
<path d="M198.9 53.8h-12.3M202.2 50.4v-12.3M202.2 57.1v12.3M205.6 53.8h12.3" fill="none" stroke="#000" stroke-width=".21" stroke-dasharray="15.2 1.3 1.3 1.3" stroke-dashoffset="11" stroke-linecap="butt"/>
<path d="M6.7 12.9h284.5v190.8h-284.5zM137.6 183.7v20M291.2 183.7h-185v20" fill="none" stroke="#000" stroke-width=".5"/>
<path d="M272.8 195.6h.1M276.4 199.7v4M285 199.7v4" fill="none" stroke="#c0c0c0" stroke-width=".21"/>
<path d="M198.2 102.1l4 .8-4 .7zM198.2 32.8l4 .7-4 .7z" fill="#000"/>
<g fill="#00f">
<path d="M44.1 168.1l.3 .2-.3-.1zM41.4 159.8l.1 .4-.2-.1zM167.3 67l.4 .1-.4 .1zM163.5 58.8l.2 .4h-.3z"/>
<path d="M258.8 67v.2zM258.8 58.8v.4zM258.8 67v.2zM258.8 58.8v.4z"/>
<path d="M42.3 98.4l.4 .2v-.1zM45.3 93.3l-.1 .3 .2 .1z"/>
<path d="M167.3 156.2h.4zM163.4 156.2h.3z"/>
</g>
<g fill="#000">
<path d="M142.9 27.1l3-.5v1zM154.5 26.6l3.1 .5-3.1 .5z"/>
<path d="M121.2 62.5l3 .5-3 .5zM109.5 63l3-.5v1z"/>
</g>
<g fill="#808080">
<path d="M106.2 37.5l2.1 2.2-2.7-1.4z"/>
<path d="M120.9 92.8l-1.1 2.8-.9-.5z"/>
<path d="M219.2 96.2l2.5 1.7-.7 .7z"/>
<path d="M160.2 32.5l3-.5v1zM154.5 32l3.1 .5-3.1 .5z"/>
<path d="M160.5 106.6l3 .5-3 .5zM150.2 107.1l3-.5v1zM160.5 112.6l3 .5-3 .5zM142.2 113.1l3-.5v1zM160.5 118.6l3 .5-3 .5zM122.2 119.1l3-.5v1zM160.5 124.6l3 .5-3 .5zM116.9 125.1l3-.5v1z"/>
<path d="M163.5 113.1l3-.5v1zM199.2 112.6l3 .5-3 .5zM106.9 147l.7-.7 1.8 2.4zM106.9 176.2l3-.5v1zM217.2 175.7l3 .5-3 .5zM142.5 140.1l3 .5-3 .5zM154.9 140.6l3-.5v1z"/>
<path d="M257.8 31.9l3 .5-3 .5zM268.8 32.4l3-.5v1z"/>
<path d="M160.2 27.1l3-.5v1zM163.9 26.6l3 .5-3 .5z"/>
<path d="M103.9 62.5l3 .5-3 .5zM109.5 63l3-.5v1z"/>
<path d="M163.9 20.6l3 .5-3 .5zM106.9 21.1l3-.5v1z"/>
<path d="M153 163.2l3-.5v1zM144.4 162.7l3 .5-3 .5z"/>
<path d="M96.4 64.1h1l-.5 3zM96.9 52.1l.5 3h-1zM229.7 64.1h1l-.5 3zM230.2 53.8l.5 3h-1zM84.3 94.1h1.1l-.5 3zM84.9 37.1l.5 3h-1.1zM136.2 45.8h1l-.5 3zM136.7 37.1l.5 3h-1zM129.7 85.5l.5 3h-1zM129.2 75.8h1l-.5 3zM129.7 55.5l.5 3h-1zM129.2 45.8h1l-.5 3zM90.4 64.1h1l-.5 3zM90.9 43.8l.5 3h-1zM133.8 163.2h1l-.5 3zM134.3 159.6l.5 3h-1zM163.2 152.2l.6 3h-1.1zM162.7 143.2h1.1l-.6 3zM282.2 64.8h1l-.6 3zM282.6 39.8l.6 3h-1z"/>
<path d="M96.9 67.1l.5 3h-1zM96.4 79.1h1l-.5 3zM139.3 55.5l.5 3h-1zM138.8 75.8h1l-.5 3zM137.2 85.5l.5 3h-1zM136.7 94.1h1l-.5 3zM90.9 67.1l.5 3h-1zM90.4 87.5h1l-.5 3zM173 153.2h1l-.5 3zM173.5 166.2l.5 3h-1zM230.2 146.2l.5 3h-1zM229.7 163.2h1l-.5 3zM242 44.5l.6 3h-1.1zM241.5 60.1h1.1l-.6 3z"/>
</g>
<g font-size="5.5">
<text x="194.2" y="31.4">A</text>
<text x="189" y="103.1">A</text>
</g>
<g font-size="4.1" fill="#808080">
<text x="135.6" y="20.2">90</text>
<text x="95.1" y="28.3" transform="rotate(38 95.1 28.3)">R10</text>
<text x="161.4" y="26.2">10</text>
<text x="151.9" y="31.6">4</text>
<text x="262.9" y="31.5">12</text>
<text x="135.8" y="46.3" transform="rotate(-90 135.8 46.3)">17,5</text>
<text x="128.8" y="53.8" transform="rotate(-90 128.8 53.8)">10</text>
<text x="281.8" y="51.3" transform="rotate(-90 281.8 51.3)">-0,01</text>
<text x="90" y="57.7" transform="rotate(-90 90 57.7)">35</text>
<text x="241.2" y="54.1" transform="rotate(-90 241.2 54.1)">28</text>
<text x="277.1" y="57.9" transform="rotate(-90 277.1 57.9)">K6 +0</text>
<text x="96" y="62.1" transform="rotate(-90 96 62.1)">22,5</text>
<text x="100.9" y="62.1">4</text>
<text x="229.3" y="62.6" transform="rotate(-90 229.3 62.6)">20</text>
<text x="281.8" y="62.6" transform="rotate(-90 281.8 62.6)">42</text>
<text x="84" y="68.7" transform="rotate(-90 84 68.7)">90</text>
<text x="138.4" y="71.5" transform="rotate(-90 138.4 71.5)">35</text>
<text x="96" y="77.2" transform="rotate(-90 96 77.2)">22,5</text>
<text x="90" y="80.5" transform="rotate(-90 90 80.5)">35</text>
<text x="128.8" y="84.3" transform="rotate(-90 128.8 84.3)">10</text>
<text x="136.3" y="94.6" transform="rotate(-90 136.3 94.6)">17,5</text>
<text x="155" y="106.2">20</text>
<text x="226.4" y="102" transform="rotate(45 226.4 102)">R5</text>
<text x="109.6" y="110.5" transform="rotate(-60 109.6 110.5)">4x M8</text>
<text x="151" y="112.2">32</text>
<text x="182.8" y="112.2">58</text>
<text x="141" y="118.2">62</text>
<text x="138.3" y="124.2">70</text>
<text x="84.7" y="143.6">7,5 X 45,00°</text>
<text x="150.3" y="139.6">14</text>
<text x="162.3" y="143.5" transform="rotate(-90 162.3 143.5)">9</text>
<text x="229.3" y="157" transform="rotate(-90 229.3 157)">30</text>
<text x="133.4" y="164.7" transform="rotate(-90 133.4 164.7)">10</text>
<text x="149.8" y="162.2">8,5</text>
<text x="172.6" y="162.9" transform="rotate(-90 172.6 162.9)">15</text>
<text x="162.8" y="175.3">170</text>
</g>
<g font-size="4.1">
<text x="148.4" y="26.2">22</text>
<text x="115.3" y="62.1">22</text>
<text x="260.1" y="110.6">B-B KESİTİ</text>
</g>
<g font-size="3.2">
<text x="153.6" y="186.8">1186000011_TM900</text>
<text x="153.6" y="190.8">KONVEYÖR MOTOR PLAKASI</text>
<text x="210.7" y="186.6">-</text>
<text x="153.6" y="194.8">ELOKSAL / NATUREL</text>
<text x="153.6" y="198.8">YOK / HRC</text>
<text x="230.8" y="202.8">806.78</text>
<text x="231.5" y="198.7">90 x 30 x 175</text>
</g>
<g font-size="2.8">
<text x="263.7" y="186.7">Ü.Adet:</text>
<text x="263.9" y="190.5">Vers.:</text>
<text x="211.5" y="194.5">Hammadde Adı:</text>
<text x="230.8" y="194.7">ÇEKME ALUMINYUM</text>
<text x="138.3" y="202.6">SON KAYIT:</text>
<text x="163.6" y="202.6">2 Ağustos 2023 Çarşamba 23:05:58</text>
<text x="212.1" y="198.4">Sip. Ölçüsü:</text>
<text x="212.2" y="202.7">Ağırlık:</text>
</g>
<g font-size="2.6">
<text x="265.9" y="194.4">GENEL TOLERANS</text>
<text x="264.2" y="198.5">DIN 7168 m T</text>
<text x="264.3" y="202.6">ÖLÇEK</text>
<text x="278.5" y="202.6">1:2</text>
<text x="286.5" y="202.6">A4</text>
</g>
<g font-size="2.5">
<text x="138.3" y="186.4">Parça Kodu:</text>
<text x="138.3" y="190.5">Parça Adı:</text>
<text x="201.2" y="186.5">Ü.Kodu:</text>
<text x="138.3" y="194.5">Kaplama Şekli:</text>
<text x="138.3" y="198.6">Isıl İşlem:</text>
<text x="6.7" y="206.7">C:\Users\K16-M\Desktop\D6_Asansorleri\TM900_Uyumlu_Asansor\</text>
</g>
</svg>
